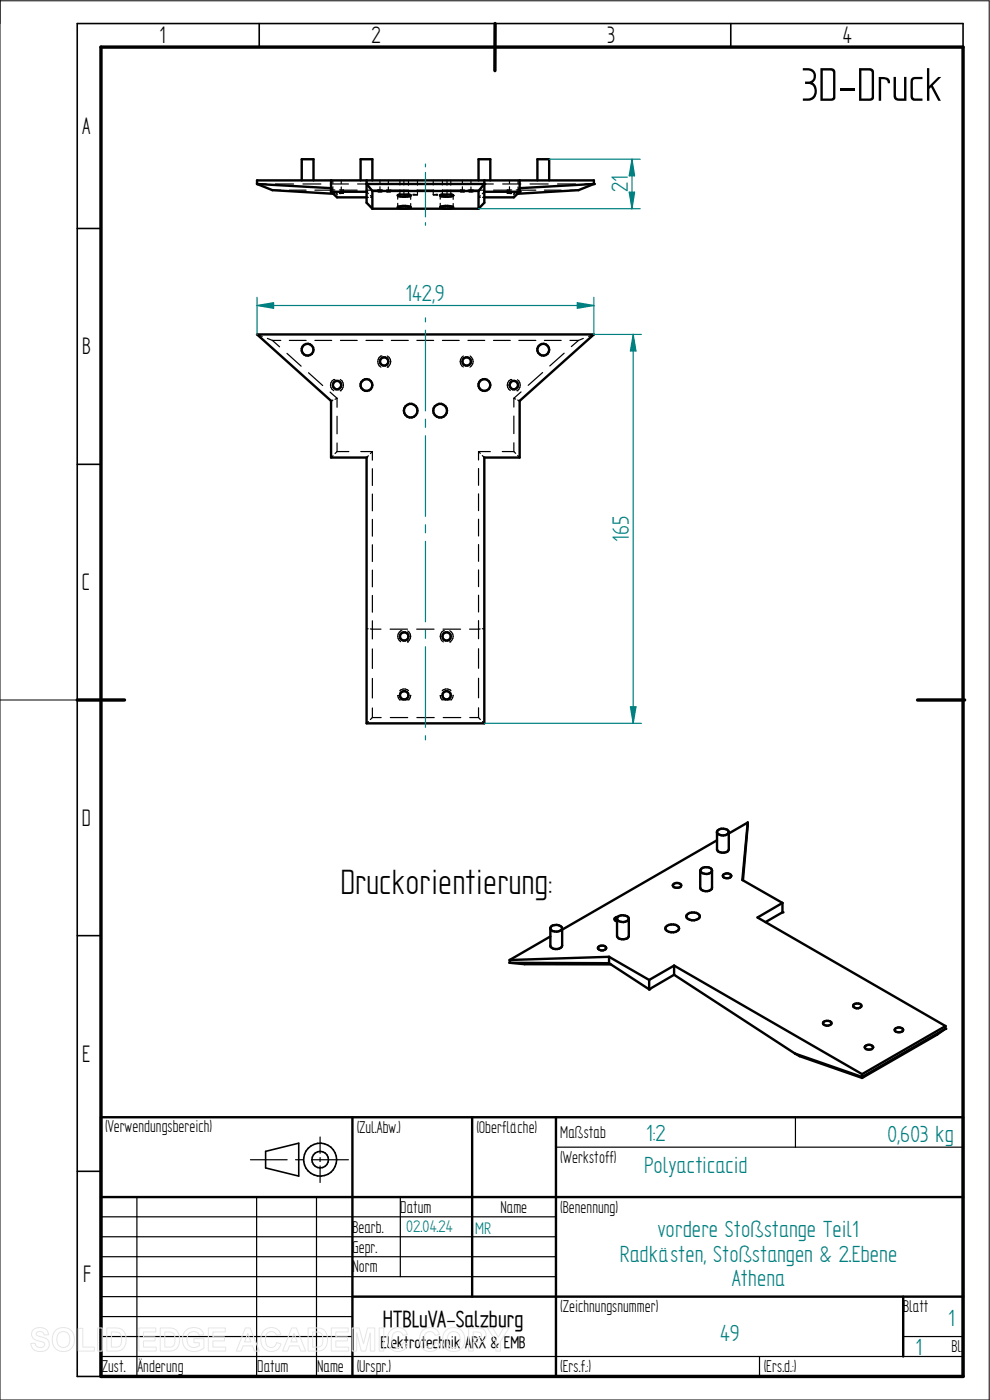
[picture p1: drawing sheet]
<svg xmlns="http://www.w3.org/2000/svg" width="210mm" height="297mm" viewBox="0 0 210 297" stroke-linecap="round" stroke-linejoin="round" font-family="sans-serif">
<path d="M0 0v297h209.8v-296.8h-209.8M0 148.5h16.4" fill="none" stroke="#000" stroke-width=".21"/>
<g fill="none" stroke="#000" stroke-width=".34">
<path d="M55 5v5M105 5v5M155 5v5M204.3 10v-5h-187.9v287h5M16.4 48.5h5M16.4 98.5h5M16.4 148.5h5M16.4 198.5h5M16.4 248.5h5M56.3 244.3l7.1-1.8v7l-7.1-1.7z"/>
<circle cx="67.9" cy="246" r="3.5"/>
<circle cx="67.9" cy="246" r="1.76"/>
</g>
<path d="M21.4 10h182.9v282h-182.9zM105 5v10M16.4 148.5h10M194.6 148.5h10" fill="none" stroke="#000" stroke-width=".72"/>
<g fill="none" stroke="#000" stroke-width=".51">
<path d="M54.5 39v-.7h71.5v.7M54.5 39l3.3 1.3 12.9 .8M54.5 39l15.7 .9M64 38.3v-4.5h2.5v4.5M70.2 38.3v2.4M76.5 38.3v-4.5h2.5v4.5M77.8 38.3v4.7l1.2 1.3M101.5 38.3v-4.5h2.5v4.5M102.7 38.3v4.7l-1.2 1.3M110.2 38.3v2.4M114 38.3v-4.5h2.5v4.5M126 39l-3.3 1.3-12.9 .8"/>
<path d="M126 39l-15.8 .9M70.2 40.7l1.3 1.2h6.3M70.2 40.7h7.6M79 44.3h22.5M79 40.5v3.8M79 40.5h22.5M79 40.5l-1.2-1.5h24.9l-1.2 1.5M84.4 41.4l.4-.1h1.9l.4 .1a3.3 3.3 0 0 1-2.7 0zM84.5 43.9a3.7 3.7 0 0 1 2.6 .1 3.8 3.8 0 0 1-2.7 0zM93.4 41.4l.4-.1h2l.3 .1a3.3 3.3 0 0 1-2.7 0zM93.5 43.9a3.7 3.7 0 0 1 2.6 .1 3.8 3.8 0 0 1-2.7 0zM101.5 40.5v3.8"/>
<path d="M102.7 40.7h7.5M110.2 40.7l-1.2 1.2h-6.3M54.5 71h71.5l-15.8 14v12.1h-7.5v56.4h-24.9v-56.4h-7.6v-12.1zM152.1 178.3l-32.8 18.9M152.3 176.1a1.58 1.58 0 0 1 2.3 .4v3.7a1.47 1.47 0 0 1-2.5 0v-3.8zM154.6 176.5a1.51 1.51 0 0 1-2.5 .2M158.6 174.5l-4 2.3M158.6 174.5l-1 12.2M158.6 174.5l-1.1 12.2 8.5 4.9M116.8 198.7l-8.7 5M116.9 196.6a1.58 1.58 0 0 1 2.4 .3v3.7a1.55 1.55 0 0 1-2.5 .3v-4.1zM119.3 196.9a1.51 1.51 0 0 1-2.5 .2"/>
<path d="M131.1 194.5a1.58 1.58 0 0 1 2.3 .4v3.7a1.48 1.48 0 0 1-2.5 0v-3.8zM131.1 194.5l-.4 .1-.4 .4 .3 .4 .3 .1M133.4 194.9a1.51 1.51 0 0 1-2.5 .1M141.2 196.7a1.76 1.76 0 0 1 2.9 .3 1.7 1.7 0 0 1-3 0zM142.8 187.6a1.08 1.08 0 0 1 1.7 .2 1.05 1.05 0 0 1-1.8 0zM145.7 194.1a1.76 1.76 0 0 1 2.8 .3 1.63 1.63 0 0 1-2.9 0zM148.5 184.7v3.6a1.55 1.55 0 0 0 2.5 .3v-3.9M148.8 184.3a1.77 1.77 0 0 1 2.2 .1v.3a1.47 1.47 0 0 1-2.4 .1zM153.4 185.6a1.12 1.12 0 0 1 1.8 .2 1.05 1.05 0 0 1-1.9 0zM166 191.6v1.9l-3.6 2.1M166 191.6l-5.3 3 39.9 23.1M108.1 203.7v.6"/>
<path d="M108.1 204.3l3.2 .3h18.3M108.1 204.3h21.1M126.9 200.9a1.07 1.07 0 0 1 1.7 .2 1.01 1.01 0 0 1-1.8 0zM129.2 203l-21.1 .7M129.2 203l8.5 4.9M129.2 203v1.3M129.2 204.3l8.5 5.6M137.7 207.9v2M143 204.9l-5.3 3M143 204.9l39.9 23M143 204.9v1.9M143 206.8l25.7 16.7"/>
<path d="M143 206.8l-5.3 3.1M174.7 216.8a1.16 1.16 0 0 1 1.7 .3 1.05 1.05 0 0 1-1.8 0zM181.1 213.1a1.1 1.1 0 0 1 1.7 .3 1.01 1.01 0 0 1-1.8 0zM189.9 218.3a1.12 1.12 0 0 1 1.7 .2 1.05 1.05 0 0 1-1.8 0zM200.6 217.7l-17.7 10.2M200.6 217.7v.6M21.4 237h182.9v55h-182.9zM74.8 237v55M100.2 237v38.1M117.9 237v55M168.7 223.5l.9 .6 13.3 4.6M168.7 223.5l14.2 5 17.6-10.2-1.7 1.2-15.9 9.2"/>
<path d="M182.9 227.9v.8M183.5 222a1.12 1.12 0 0 1 1.8 .2 1.05 1.05 0 0 1-1.9 0zM21.4 254h182.9M74.8 275.1h129.5M191.6 275.1v12.7"/>
<circle cx="65.2" cy="74.2" r="1.25"/>
<circle cx="81.5" cy="76.7" r=".89"/>
<circle cx="99" cy="76.7" r=".9"/>
<circle cx="115.2" cy="74.2" r="1.25"/>
<circle cx="71.5" cy="81.7" r=".9"/>
<circle cx="77.7" cy="81.7" r="1.25"/>
<circle cx="87.1" cy="87.1" r="1.44"/>
<circle cx="93.4" cy="87.1" r="1.46"/>
<circle cx="102.7" cy="81.7" r="1.25"/>
<circle cx="109" cy="81.7" r=".91"/>
<circle cx="85.8" cy="135" r=".9"/>
<circle cx="94.7" cy="135" r=".89"/>
<circle cx="85.8" cy="147.5" r=".9"/>
<circle cx="94.7" cy="147.5" r=".89"/>
</g>
<g fill="none" stroke="#000" stroke-width=".25">
<path d="M54.5 39h2M58.4 39h3.9M64.3 39h3.8M70.1 39h3.8M70.2 39.9h.1M70.6 39.6v.7l-.4-.4M70.6 38.3v.6M72.4 38.3v.6M72.4 39.7v.6M75.9 39h1.9M80.6 38.3v.6M80.6 39.6v.7"/>
<path d="M82.4 38.3v.6M82.4 39.7v.6M84.8 38.3v.9M85.7 38.3v.9M86.7 38.3v1M88.6 38.3v1M91.9 38.3v.9M93.9 38.3v.9M94.8 38.3v1M95.6 38.3v1M98.1 38.3v.6M98.1 39.6v.7"/>
<path d="M99.9 38.3v.6M99.9 39.7v.6M102.7 39h1.9M106.6 39h3.9M108.1 38.3v.6M108.1 39.6v.7M109.9 38.3v.6M109.9 39.7v.6M110.2 39.9h.1M110.2 39.9l-.4 .4M112.4 39h3.9M118.3 39h3.8"/>
<path d="M124.1 39h1.9M57.8 40.3h1.8M61.4 40.3h3.5M66.8 40.3h3.6M70.1 41l.9 .1M70.1 40.7v.3M70.7 41.1h.3M71 40.9l-.9 .1M71 40.3h-.9v.2M71.1 40.7l.4 .4M71.2 41.1h.3M71.5 41.1v.3"/>
<path d="M71.5 41.7v.2M72 40.9l.9 .1M72 40.3h.9v.2M72.2 40.3h3.6M72.9 41l-.9 .1M72.9 40.8v.2M77.6 40.3h3.6M77.8 40.7h.1M77.8 41.9h.3M77.8 40.7l.3 .4M78.6 41.5l.4 .4h-.4M80.1 40.3h.1"/>
<path d="M80.1 40.3h.9M80.1 40.6l.9 .1M80.1 40.5v.1M81 40.6h-.9M82 40.6h.9M82 40.3l.9 .1M82.9 40.6l-.9 .1M82.9 40.6h.1M83 40.3h3.6M84.4 41.3h.1M84.4 41.4v.8M84.4 43.1v.9"/>
<path d="M84.6 41.3h.2M84.8 40.3v1M85.7 41.3l1 .1M85.7 40.3v1M86.6 41.2l-.9 .1M86.7 40.3v1M86.7 41.3h.1M87 41.3l.1 .1M87.1 41.5h.1M87.1 41.5v.8M87.1 43.2v.8M87.6 41.2l1 .1"/>
<path d="M88.4 40.3h3.6M88.6 41.3l-1 .1M88.6 40.3v1M91.9 41.3l1 .1M91.9 40.3v1M92.8 41.2l-.9 .1M93.4 41.3h.1M93.4 41.4v.8M93.4 43.1v.9M93.6 41.3h.2M93.9 40.3h3.5M93.9 41.2l.9 .1"/>
<path d="M93.9 40.3v1M94.8 41.3l-.9 .1M94.8 40.3v1M95.6 40.3v1M95.8 41.3h.1M96 41.3l.1 .1M96.1 41.5h.1M96.1 41.5v.8M96.1 43.2v.8M97.6 40.3h.1M97.6 40.3h1M97.6 40.6l1 .1"/>
<path d="M97.6 40.5v.1M98.5 40.6h-.9M99.3 40.3h3.5M99.4 40.6h1M99.5 40.3l.9 .1M100.4 40.6l-.9 .1M100.4 40.6h.1M101.9 41.5l-.4 .4h.4M102.4 41.9h.3M102.7 40.7h.1M102.7 40.7l-.4 .4M104.7 40.3h3.5"/>
<path d="M107.6 41l.9 .1M107.6 40.7v.3M108.5 40.9l-.9 .1M108.5 40.3h-.9v.2M109 41.1v.3M109 41.6v.3M109 41.1h.3M109.4 40.8l-.4 .3M109.5 40.9l.9 .1M109.5 40.3h.9v.2M109.6 41.1h.2M110.1 40.3h3.6"/>
<path d="M110.4 41l-.9 .1M110.4 40.8v.2M115.5 40.3h3.5M120.9 40.3h1.8M54.5 71l1.1 .4M56.7 71.8l1.1 .4M57.8 72.2h1.8M57.8 72.2l1.5 1.4M60.9 75l3 2.7M61.4 72.2h3.5M65.4 79.1l3.1 2.7M66.8 72.2h3.6"/>
<path d="M72.2 72.2h3.6M77.6 72.2h3.6M80.8 75.5h.1M80.8 75.5a1.38 1.38 0 0 0 0 2.4M82.2 77.9h.1M82.2 75.5a1.34 1.34 0 0 1 0 2.4M83 72.2h3.6M88.4 72.2h3.6M93.9 72.2h3.5M98.3 75.5a1.34 1.34 0 0 0 0 2.4M99.3 72.2h3.5M99.7 75.5a1.4 1.4 0 0 1 0 2.4"/>
<path d="M104.7 72.2h3.5M110.1 72.2h3.6M115.1 79l-3 2.7M115.5 72.2h3.5M119.7 74.9l-3.1 2.7M120.9 72.2h1.8M122.7 72.2l-1.5 1.3M123.7 71.8l-1 .4M126 71l-1.1 .4M70 83.2l1.5 1.3M70.2 85h.1M70.6 84.9l-.4 .1"/>
<path d="M70.7 96.7l-.5 .4M70.8 80.5h.1M70.8 80.5a1.34 1.34 0 0 0 0 2.4M71.5 84.5v1.9M71.5 88.3v3.7M71.5 94v1.8M71.5 95.8h2.5M71.5 84.5l-.4 .2M71.5 95.8l-.4 .4M72.2 82.9h.1M72.2 80.5a1.38 1.38 0 0 1 0 2.4M76.5 95.8h2.5"/>
<path d="M77.8 97.1h.1M78.1 96.7l-.3 .4M79 95.8v1.8M79 99.4v3.6M79 95.8l-.4 .4M101.5 95.8v1.8M101.5 99.4v3.6M101.5 95.8h2.5M101.5 95.8l.4 .4M102.3 96.6l.4 .5M102.7 97.1h.1M106.6 95.8h2.4"/>
<path d="M108.3 80.5h.1M108.3 80.5a1.34 1.34 0 0 0-.1 2.3M109 84.5v1.9M109 88.3v3.7M109 93.9v1.9M109 84.5l.4 .2M109 95.8l.4 .4M109.7 82.9h.1M109.8 80.6a1.39 1.39 0 0 1-.1 2.3M109.8 84.9l.4 .1M109.8 96.6l.4 .5M110.2 85h.1"/>
<path d="M110.5 83.1l-1.5 1.4M79 104.8v3.6M79 110.2v3.5M79 115.6v3.5M101.5 104.8v3.5M101.5 110.2v3.5M101.5 115.5v3.6M77.8 133.4h.3M78.6 133.4l2.2 .1M79 120.9v3.6M79 126.3v3.6M79 131.7v3.9"/>
<path d="M79 137.7v4.1M82.8 133.5h3.6M85 133.8h.1M85 133.8a1.36 1.36 0 0 0 0 2.3M86.4 136.2h.1M86.5 133.9a1.36 1.36 0 0 1-.1 2.3M88.4 133.5h3.7M94 133.5h3.7M94.1 133.8h.1M94.1 133.8a1.38 1.38 0 0 0 0 2.4M95.4 136.2h.1M95.4 133.8a1.34 1.34 0 0 1 0 2.4"/>
<path d="M101.5 120.9v3.6M101.5 126.3v3.5M101.5 131.7v3.8M101.5 137.6v4.2M101.9 133.4l-2.3 .1M102.3 133.4h.4M78.1 153.1l-.3 .4M79 143.9v4.2M79 150.2v2M79 152.2h1.9M79 152.2l-.4 .5M82.8 152.2h3.7"/>
<path d="M84.4 147.6h.1M84.4 147.6l.4 .9h.6M86.7 146.5a1.33 1.33 0 0 0-1.9 .1M87.1 147.5l-.4 1h-.6M88.4 152.2h3.7M93.4 147.6h.1M93.4 147.6l.4 .9h.6M94 152.2h3.7M95.7 146.5a1.33 1.33 0 0 0-1.9 .1M96.1 147.5l-.3 1h-.7M99.7 152.2h1.8M101.5 143.9v4.1"/>
<path d="M101.5 150.2v2M101.5 152.2l.4 .5M102.4 153.1l.3 .4M168.7 237v6.4M21.4 258.1h96.5M29 254v38M53.1 246h7.8M54.4 254v38M62.7 246h1.7M66.2 246h7.7M67.1 254v38M67.9 241.2v3.5"/>
<path d="M67.9 245.6v.8M67.9 247.4v3.5M84.9 254v16.8M117.9 243.4h86.4M21.4 270.8h96.5M21.4 266.6h96.5M21.4 262.4h96.5M21.4 275.1h53.4M21.4 279.3h53.4M21.4 287.8h182.9M21.4 283.5h53.4M161.1 287.8v4.2"/>
<path d="M191.6 283.5h12.7"/>
</g>
<g fill="#000">
<circle cx="54.5" cy="39" r=".25"/>
<circle cx="77.8" cy="39" r=".25"/>
<circle cx="102.7" cy="39" r=".25"/>
<circle cx="126" cy="39" r=".25"/>
<circle cx="70.2" cy="40.7" r=".25"/>
<circle cx="110.2" cy="40.7" r=".25"/>
<circle cx="166" cy="193.5" r=".25"/>
<circle cx="108.1" cy="204.3" r=".25"/>
<circle cx="137.7" cy="209.9" r=".25"/>
<circle cx="200.5" cy="218.3" r=".25"/>
<circle cx="182.9" cy="228.5" r=".25"/>
</g>
<path d="M126 71h10.1M134.3 71l.6 3.5h-1.2zM102.7 153.5h33.4" fill="none" stroke="#008080" stroke-width=".25"/>
<path d="M134.3 71l.6 3.5h-1.2z" fill="#008080"/>
<path d="M133.7 149.9h1.2l-.6 3.6z" fill="none" stroke="#008080" stroke-width=".25"/>
<path d="M133.7 149.9h1.2l-.6 3.6z" fill="#008080"/>
<path d="M116.5 33.8h19.3M134.1 33.8l.5 3.5h-1.1zM101.5 44.3h34.3M134.3 71v82.5" fill="none" stroke="#008080" stroke-width=".25"/>
<path d="M134.1 33.8l.5 3.5h-1.1z" fill="#008080"/>
<path d="M133.5 40.8h1.1l-.5 3.5z" fill="none" stroke="#008080" stroke-width=".25"/>
<path d="M133.5 40.8h1.1l-.5 3.5z" fill="#008080"/>
<path d="M134.1 33.8v10.5M54.5 63.1v7.9M54.5 64.8l3.5-.6v1.2zM126 63.1v7.9" fill="none" stroke="#008080" stroke-width=".25"/>
<path d="M54.5 64.8l3.5-.6v1.2z" fill="#008080"/>
<path d="M122.5 64.2l3.5 .6-3.5 .6z" fill="none" stroke="#008080" stroke-width=".25"/>
<path d="M122.5 64.2l3.5 .6-3.5 .6z" fill="#008080"/>
<g fill="none" stroke="#008080" stroke-width=".25">
<path d="M90.3 34.8v.6M90.3 36.6v9.4M90.3 47.2v.6M54.5 64.8h71.5M90.3 67.4v.9M90.3 70.1v17.1M90.3 88.9v1.8M90.3 92.5v17.1M90.3 111.3v1.7M90.3 114.9v17M90.3 133.7v1.7M90.3 137.2v17.1"/>
<path d="M90.3 156.1v.9"/>
</g>
<g fill="none" stroke="#e6e6e6" stroke-width=".21">
<path d="M7.1 282.1a2.02 2.02 0 0 1 3.1 .7l.1 .4h-.9a.9 .9 0 0 0-.8-.7 .9 .9 0 0 0-.9 .5l.1 .3 .5 .2a2.15 2.15 0 0 1 2.1 1.4 1.72 1.72 0 0 1-2.3 1.8l-.7-.2-.7-.7-.2-.8 1-.1a1.06 1.06 0 0 0 .9 1 1.06 1.06 0 0 0 1.1-.7 1.66 1.66 0 0 0-1.6-.8 1.37 1.37 0 0 1-.8-2.3zM11.8 282.3a2.46 2.46 0 0 1 3.1-.2 2.46 2.46 0 0 1 .8 3 2.4 2.4 0 0 1-3.1 1.5 2.4 2.4 0 0 1-1.5-3.1l.2-.5zM12.4 282.9a1.39 1.39 0 0 1 1.7-.3 1.39 1.39 0 0 1 .7 1.6 1.41 1.41 0 0 1-1.4 1.7 1.41 1.41 0 0 1-1.3-1.7l.1-.8zM16.6 281.8h1v4h2.4v.8h-3.4zM20.7 281.7h1v4.9h-1zM22.6 281.7h1.9a2.2 2.2 0 0 1 2.2 2.8 2.02 2.02 0 0 1-2.2 2.1h-1.9zM23.6 282.6a1.8 1.8 0 0 1 2 .5 2.09 2.09 0 0 1-.4 2.6l-1.6 .1zM29.5 281.7h3.6v.9h-2.7v1h2.5v.9h-2.5v1.3h2.7v.8h-3.6zM34 281.7h1.8a2.2 2.2 0 0 1 2.3 2.8 2.02 2.02 0 0 1-2.2 2.1h-1.9zM35 282.6a1.8 1.8 0 0 1 1.9 .5 2.09 2.09 0 0 1-.4 2.6l-1.5 .1zM39.4 282.3a2.33 2.33 0 0 1 3.8 .8l-1 .2a1.37 1.37 0 0 0-1.6-.7 1.37 1.37 0 0 0-.9 1.5 1.56 1.56 0 0 0 .8 1.6 1.56 1.56 0 0 0 1.8-.2v-.6h-1.2v-.9h2.2v2a2.65 2.65 0 0 1-3.1 .5 2.65 2.65 0 0 1-1.5-2.7l.3-1zM44.2 281.7h3.6v.9h-2.6v1h2.4v.9h-2.4v1.3h2.7v.8h-3.7z"/>
<path d="M52 281.7h1.1l1.9 4.9h-1l-.4-1.1h-2l-.4 1.1h-1.1zM52.6 282.9l.6 1.8h-1.3zM56 282.3a2.12 2.12 0 0 1 3.6 .8l-1 .2a1.24 1.24 0 0 0-1.6-.7 1.24 1.24 0 0 0-.7 1.6 1.28 1.28 0 0 0 .4 1.4 1.28 1.28 0 0 0 1.6 0l.4-.8 .9 .3a2.19 2.19 0 0 1-2.5 1.6 2.19 2.19 0 0 1-1.8-2.5l.1-.9zM61.9 281.7h1l2 4.9h-1.1l-.4-1.1h-2l-.4 1.1h-1.1zM62.4 282.9l.7 1.8h-1.4zM65.4 281.7h1.8a2.2 2.2 0 0 1 2.3 2.8 2.02 2.02 0 0 1-2.3 2.1h-1.8zM66.3 282.6a1.8 1.8 0 0 1 2 .5 2.09 2.09 0 0 1-.4 2.6l-1.6 .1zM70.3 281.7h3.6v.9h-2.7v1h2.5v.9h-2.5v1.3h2.8v.8h-3.7zM74.7 281.7h1.5l.9 3.4 .9-3.4h1.5v4.9h-.9l-.1-3.8-.9 3.8h-1l-.9-3.8-.1 3.8h-.9zM80.4 281.7h1v4.9h-1zM82.8 282.3a2.12 2.12 0 0 1 3.6 .8l-.9 .2a1.24 1.24 0 0 0-1.6-.7 1.24 1.24 0 0 0-.8 1.6 1.28 1.28 0 0 0 .5 1.4 1.28 1.28 0 0 0 1.5 0l.4-.8 .9 .3a2.19 2.19 0 0 1-2.5 1.6 2.19 2.19 0 0 1-1.7-2.5l.1-.9zM89.6 282.3a2.12 2.12 0 0 1 3.6 .8l-.9 .2a1.24 1.24 0 0 0-1.6-.7 1.24 1.24 0 0 0-.7 1.6 1.28 1.28 0 0 0 .4 1.4 1.28 1.28 0 0 0 1.5 0l.4-.8 1 .3a2.19 2.19 0 0 1-2.6 1.6 2.19 2.19 0 0 1-1.7-2.5l.1-.9z"/>
<path d="M94.6 282.3a2.46 2.46 0 0 1 3.1-.2 2.46 2.46 0 0 1 .8 3 2.4 2.4 0 0 1-3.1 1.5 2.4 2.4 0 0 1-1.4-3.1l.1-.5zM95.2 282.9a1.39 1.39 0 0 1 1.7-.3 1.39 1.39 0 0 1 .7 1.6 1.41 1.41 0 0 1-1.3 1.7 1.41 1.41 0 0 1-1.4-1.7l.1-.8zM99.4 281.7h1.6a1.61 1.61 0 0 1 2.1 1.5 1.62 1.62 0 0 1-2.1 1.6h-.6v1.8h-1zM100.4 282.6a1.62 1.62 0 0 1 1.7 .3 .7 .7 0 0 1-.1 .8 .7 .7 0 0 1-.7 .2h-.9zM103.4 281.7h1.1l1.2 2 1.1-2h1.2l-1.8 2.9v2h-1v-2z"/>
</g>
<text font-size="11.3" x="169.9" y="21.4">3D-Druck</text>
<text font-size="8.4" x="72.2" y="189.7">Druckorientierung:</text>
<g font-size="5.7">
<text x="33.8" y="9.2">1</text>
<text x="78.8" y="9.2">2</text>
<text x="128.8" y="9.2">3</text>
<text x="178.8" y="9.2">4</text>
<text x="17.4" y="28.4">A</text>
<text x="17.4" y="75.2">B</text>
<text x="17.4" y="125.2">C</text>
<text x="17.4" y="175.2">D</text>
<text x="17.4" y="225.2">E</text>
<text x="17.6" y="271.9">F</text>
</g>
<g font-size="5.6" fill="#008080">
<text x="133.2" y="40.8" transform="rotate(-90 133.2 40.8)">21</text>
<text x="86" y="63.9">142,9</text>
<text x="133.4" y="115" transform="rotate(-90 133.4 115)">165</text>
<text x="137.1" y="242">1:2</text>
<text x="188.3" y="242.2">0,603 kg</text>
<text x="136.7" y="248.8">Polyacticacid</text>
<text x="139.6" y="262.4">vordere Stoßstange Teil1</text>
<text x="131.5" y="267.6">Radkästen, Stoßstangen &amp; 2.Ebene</text>
<text x="155.3" y="272.9">Athena</text>
<text x="201.2" y="281.3">1</text>
<text x="152.7" y="284.6">49</text>
<text x="194.2" y="287.4">1</text>
</g>
<text font-size="5.5" x="81.2" y="281.5">HTBLuVA-Salzburg</text>
<g font-size="4.1">
<text x="22.3" y="240.2">(Verwendungsbereich)</text>
<text x="75.7" y="240.4">(Zul.Abw.)</text>
<text x="101.1" y="240.4">(Oberfläche)</text>
<text x="118.8" y="241.4">Maßstab</text>
<text x="118.8" y="246.7">(Werkstoff)</text>
<text x="84.9" y="257.3">Datum</text>
<text x="106.2" y="257.3">Name</text>
<text x="118.8" y="257.3">(Benennung)</text>
<text x="74.8" y="261.5">Bearb.</text>
<text x="74.8" y="265.7">Gepr.</text>
<text x="74.8" y="270">Norm</text>
<text x="118.8" y="278.4">(Zeichnungsnummer)</text>
<text x="191.6" y="278.4">Blatt</text>
<text x="201.8" y="286.9">Bl.</text>
<text x="21.6" y="291.1">Zust.</text>
<text x="29.2" y="291.1">Änderung</text>
<text x="54.6" y="291.1">Datum</text>
<text x="67.3" y="291.1">Name</text>
<text x="75.7" y="291.1">(Urspr.)</text>
<text x="118.8" y="291.1">(Ers.f.:)</text>
<text x="162" y="291.1">(Ers.d.:)</text>
</g>
<g font-size="4" fill="#008080">
<text x="86.2" y="261.5">02.04.24</text>
<text x="100.8" y="261.7">MR</text>
</g>
<text font-size="4" x="80.7" y="286">Elektrotechnik ARX &amp; EMB</text>
</svg>
